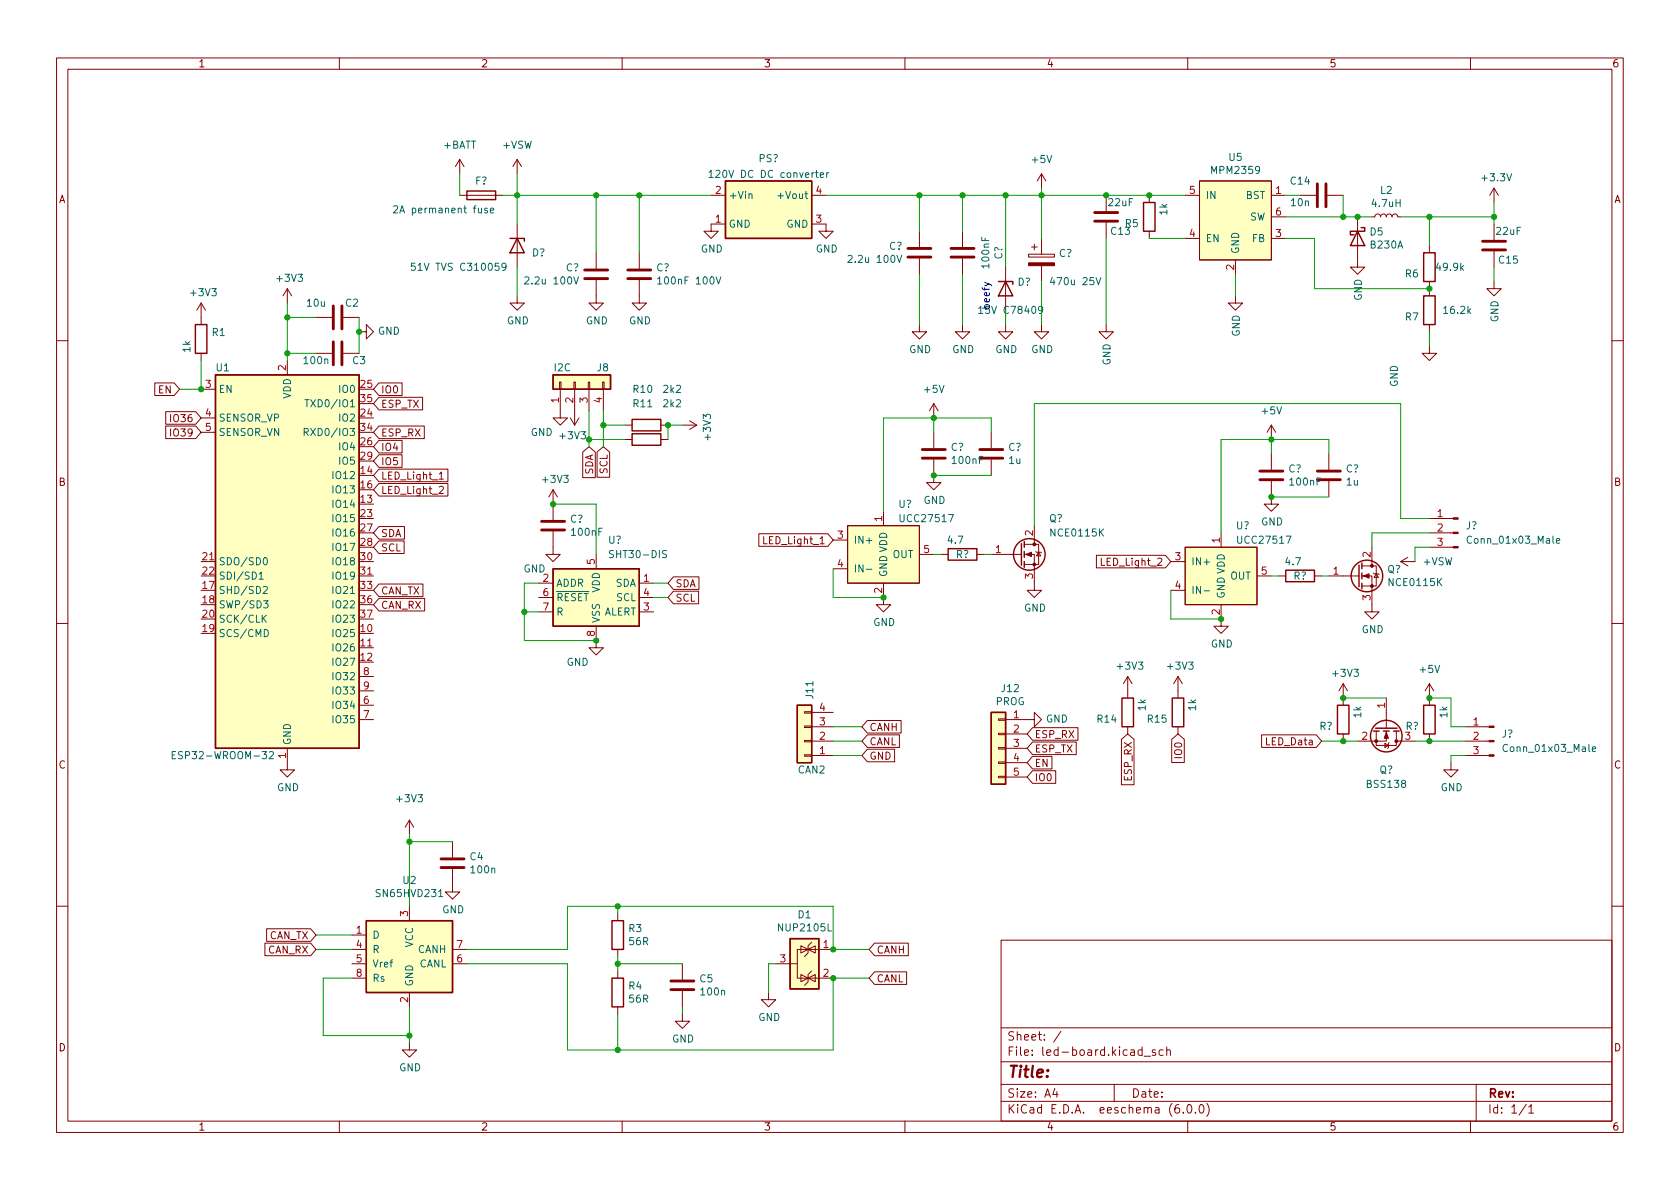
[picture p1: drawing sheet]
<svg xmlns="http://www.w3.org/2000/svg" width="297mm" height="210mm" viewBox="0 0 297 210" stroke-linecap="round" stroke-linejoin="round" font-family="sans-serif">
<g fill="none" stroke="#840000" stroke-width=".18">
<path d="M10 10.2h277v190.1h-277zM12 12.2h273v186.1h-273zM60 10.2v2M110 10.2v2M160 10.2v2M210 10.2v2M260 10.2v2M81.3 34.5h7.6M81.3 28.2l-.8 1.3M81.3 28.2v2.5M81.3 28.2l.7 1.3M91.4 28.2v2.5"/>
<path d="M91.4 39.6v7.6M91.4 28.2l-.7 1.3M91.4 28.2l.8 1.3M125.7 34.5h2.6M128.3 39.6h-2.6v1.3h1.3l-1.3 1.3-1.2-1.3h1.2M143.5 39.6h2.5v1.3h1.3l-1.3 1.3-1.2-1.3h1.2M143.5 34.5h2.5M184.1 30.7l-.7 1.3M184.1 30.7v2.6M184.1 30.7l.8 1.3M195.6 34.5v2.8M195.6 39.4v2.8"/>
<path d="M203.2 34.5v1.3M209.5 34.5h2.6M212.1 32h12.7v14h-12.7zM224.8 38.3h2.5M224.8 34.5h2.5M229.9 34.5h2.8M234.7 34.5h2.8M240 38.3v8.9h1.3l-1.3 1.3-1.2-1.3h1.2M242.6 38.3h.5l.1-.3 .4-.2 .3 .2 .2 .3 .1-.3 .3-.2 .4 .2 .2 .3 .2-.4h.4l.3 .1 .1 .3 .2-.3 .3-.2 .4 .2 .1 .3h.5M264.2 33.3l-.8 1.2M264.2 33.3v2.5M264.2 39.6v2.8"/>
<path d="M264.2 33.3l.7 1.2M35.6 53.6l-.8 1.3M35.6 53.6v3.8M35.6 53.6l.7 1.3M50.8 51l-.8 1.3M50.8 51v2.6M50.8 51l.8 1.3M55.9 56.1h2.8M60.7 56.1h2.8M63.5 58.7h1.3v-1.3l1.2 1.3-1.2 1.2v-1.2M91.4 52.3v1.3h1.3l-1.3 1.3-1.2-1.3h1.2M105.4 49.5v4.1h1.3l-1.3 1.3-1.3-1.3h1.3"/>
<path d="M105.4 44.7v2.8M113 49.5v4.1h1.3l-1.3 1.3-1.2-1.3h1.2M113 44.7v2.8M162.6 57.4v1.3h1.2l-1.2 1.2-1.3-1.2h1.3M162.6 40.9v2.8M162.6 45.7v2.8M170.2 57.4v1.3h1.2l-1.2 1.2-1.3-1.2h1.3M170.2 40.9v2.8M170.2 45.7v2.8M177.8 57.4v1.3h1.3l-1.3 1.2-1.3-1.2h1.3M177.8 47.2v7.7M181.9 45h4.5v.5h-4.5z"/>
<path d="M182.4 43.7h1M182.9 43.2v1M184.1 57.4v1.3h1.3l-1.3 1.2-1.2-1.2h1.2M184.1 42.2v2.8M184.1 47v2.8M195.6 57.4v1.3h1.2l-1.2 1.2-1.3-1.2h1.3M203.2 40.9v1.3M209.5 42.2h2.6M218.4 52.3v1.3h1.3l-1.3 1.3-1.2-1.3h1.2M218.4 46v2.5M224.8 42.2h2.5M252.7 43.4v1.3"/>
<path d="M252.7 49.8v2.5M252.7 57.4v1.3M264.2 49.8v1.2h1.2l-1.2 1.3-1.3-1.3h1.3M264.2 44.4v2.8M10 60.2h2M27.4 67.7h3.4l.9 1.1-.9 1.1h-3.4zM29.3 72.8h5.3l1 1.1-1 1.1h-5.3zM29.3 75.3h5.3l1 1.1-1 1.2h-5.3zM35.6 62.5v1.2M35.6 68.8h2.5M35.6 73.9h2.5M35.6 76.4h2.5"/>
<path d="M50.8 63.7v2.6M55.9 62.5h2.8M60.7 62.5h2.8M67 70.3h7.7v2.2h-7.7l-1-1.1zM67 67.7h4.1v2.2h-4.1l-1-1.1zM67 75.3h8v2.3h-8l-1-1.2zM67 77.9h4.1v2.2h-4.1l-1-1.1zM98.9 67.6h.3v1.2h-.3zM99.1 68.8v5.1h1.2l-1.2 1.3-1.3-1.3h1.3M100.8 73.9l.8 1.3M101.5 67.6h.2v1.2h-.2zM101.6 68.8v6.4"/>
<path d="M102.4 73.9l-.8 1.3M103 79.9l1.1-.9 1.2 .9v4.6h-2.3zM104 67.6h.3v1.2h-.3zM104.1 68.8v3.8M105.6 79.9l1.1-.9 1.1 .9v4.5h-2.2zM106.6 67.6h.2v1.2h-.2zM106.7 68.8v3.8M110.5 75.2h1.3M110.5 77.7h1.3M116.8 75.2h1.3M116.8 77.7h1.3M120.6 75.2h2.6"/>
<path d="M121.9 74.4l1.3 .8M123.2 75.2l-1.3 .7M165.1 71.4v2.5M165.1 76.4v2.8M165.1 71.4l-.8 1.2M165.1 71.4l.8 1.2M175.3 76.4v2.8M224.8 75.2v2.5M224.8 75.2l-.8 1.2M224.8 75.2l.8 1.2M252.7 61.2v1.3h1.3l-1.3 1.2-1.2-1.2h1.2M285 60.2h2"/>
<path d="M35.6 99.3h2.5M67 95.7h4.5v2.2h-4.5l-1-1.1zM67 80.4h4.1v2.2h-4.1l-1-1.1zM67 83h12.2v2.2h-12.2l-1-1.1zM67 85.5h12.2v2.2h-12.2l-1-1.1zM67 93.1h4.5v2.2h-4.5l-1-1.1zM77.7 83.8l.3-.3v1.2M77.7 86.1l.5-.1 .2 .4-.8 .9h.8M77.7 84.7h.7M97.8 94v4h1.3l-1.3 1.3-1.3-1.3h1.3M97.8 86.6l-.8 1.3M97.8 86.6v5.3"/>
<path d="M97.8 86.6l.8 1.3M105.4 98v2.6M134.2 94.4h12.2l.9 1.1-.9 1.1h-12.2zM147.3 95.5h2.6M149.9 93h12.7v10.1h-12.7zM156.2 90.4v2.6M162.6 98h2.5M165.1 81.3v4h1.3l-1.3 1.3-1.3-1.3h1.3M166.4 98h1.2M172.7 98h1.3M175.3 98h5.3M175.3 81.3v2.8"/>
<path d="M181.1 98h1.8v6.4h1.2l-1.2 1.3-1.3-1.3h1.3M181.1 96.3h2.5v3.5h-2.5M182.9 93v3.3M183.1 97.5l.2 .2h.7l.1 .1M183.6 97.7l.4 .6h-.7zM193.9 98.2h12.2l.9 1.1-.9 1.1h-12.2zM207 99.3h2.5M209.5 96.8h12.7v10.1h-12.7zM215.9 94.2v2.6M224.8 85.1v4h1.3l-1.3 1.3-1.3-1.3h1.3M224.8 80.3v2.8M234.9 80.3v2.8"/>
<path d="M234.9 85.1v2.8M242.6 96.8v3.3M247.6 99.3l1.3 .8M247.6 99.3h2.6M248.9 98.5l-1.3 .8M252.7 96.8h4.2M252.7 94.2h4.2M252.7 91.7h4.2M10 110.2h2M63.5 101.8h2.5M63.5 114.5h2.5M63.5 119.6h2.5"/>
<path d="M67 103.3h7.8v2.2h-7.8l-1-1.1zM67 105.8h8.1v2.2h-8.1l-1-1.1zM95.2 103.1h2.6M95.2 108.2h2.6M95.2 105.7h2.6M105.4 110.7v3.8h1.3l-1.3 1.3-1.3-1.3h1.3M113 103.1h2.6M113 108.2h2.6M113 105.7h2.6M119.1 102h4.5v2.2h-4.5l-1-1.1zM119.1 104.5h4.4v2.3h-4.4l-1-1.1zM147.3 100.6h2.6"/>
<path d="M156.2 103.1v3.8h1.3l-1.3 1.3-1.3-1.3h1.3M199.4 119.6v3.8M199.4 119.6l-.8 1.3M199.4 119.6l.8 1.3M207 104.4h2.5M208.3 119.6l-.8 1.3M208.3 119.6v3.8M208.3 119.6l.7 1.3M215.9 106.9v3.8h1.3l-1.3 1.3-1.3-1.3h1.3M222.2 101.8h2.6M226.1 101.8h1.2M232.4 101.8h1.3"/>
<path d="M234.9 101.8h5.4M240.8 101.8h1.8v6.4h1.2l-1.2 1.3-1.3-1.3h1.3M240.8 100.1h2.5v3.5h-2.5M242.8 101.3l.2 .2h.7l.1 .1M243.3 101.5l.4 .6h-.7zM285 110.2h2M50.8 132.3v3.8h1.3l-1.3 1.3-1.3-1.3h1.3M63.5 127.2h2.5M63.5 124.7h2.5M63.5 122.2h2.5M142.2 125.9h1.3v.2h-1.3zM142.2 128.4h1.3v.2h-1.3z"/>
<path d="M142.2 130.9h1.3v.3h-1.3zM142.2 133.5h1.3v.2h-1.3zM143.5 133.6h3.8M143.5 131.1h3.8M143.5 128.5h3.8M143.5 126h3.8M153.4 129.9h5.6v2.3h-5.6l-1-1.1zM153.4 132.5h4.8v2.2h-4.8l-1-1.1zM153.4 127.4h5.9v2.2h-5.9l-1-1.1zM176.5 137.3h1.3v.2h-1.3zM176.5 134.7h1.3v.3h-1.3zM176.5 132.2h1.3v.3h-1.3z"/>
<path d="M176.5 129.7h1.3v.2h-1.3zM176.5 127.1h1.3v.3h-1.3zM177.8 127.2h5.1v-1.2l1.2 1.2-1.2 1.3v-1.3M177.8 129.8h3.8M177.8 132.3h3.8M177.8 134.9h3.8M177.8 137.4h3.8M182.6 136.3h4.1v2.2h-4.1l-1-1.1zM182.6 133.8h3.4v2.2h-3.4l-1-1.1zM182.6 131.2h7.7v2.2h-7.7l-1-1.1zM182.6 128.7h8v2.2h-8l-1-1.1zM198.3 130.7l1.1-.9 1.1 .9v8.1h-2.2z"/>
<path d="M199.4 128.5v1.3M207.2 130.7l1.1-.9 1.1 .9v4.1h-2.2zM208.3 128.5v1.3M223.1 129.9h9.6l1 1.2-1 1.1h-9.6zM237.5 120.9v3.8M237.5 129.8v1.3M237.5 120.9l-.8 1.3M237.5 120.9l.8 1.3M243.3 129.3v2.5h3.6v-2.5M244.9 131.4l.6 .4-.6 .4zM245.1 129.3v1.8h-5.1M245.1 123.4v5.4"/>
<path d="M245.6 131.3l-.1 .1v.8l-.1 .1M246.9 131.1h3.3M252.7 120.9v3.8M252.7 129.8v1.3M252.7 120.9l-.7 1.3M252.7 120.9l.8 1.3M256.5 134.9v1.2h1.3l-1.3 1.3-1.2-1.3h1.2M259.1 133.6h4.2M259.1 131.1h4.2M259.1 128.5h4.2M72.4 145l-.8 1.3M72.4 145v2.6"/>
<path d="M72.4 145l.8 1.3M80 153.7v4h1.3l-1.3 1.3-1.3-1.3h1.3M80 148.8v2.8M10 160.2h2M46.8 166.8h8.1l1 1.1-1 1.1h-8.1zM47.1 164.2h7.8l1 1.1-1 1.2h-7.8zM62.2 167.9h2.6M62.2 170.4h2.6M62.2 173h2.6M62.2 165.3h2.6M72.4 160.3v2.5M72.4 175.5v2.5"/>
<path d="M80 167.9h2.5M80 170.4h2.5M109.2 161.5v1.3M109.2 167.9v1.3M109.2 171.7v1.3M109.2 178v1.3M120.6 179.3v1.3h1.3l-1.3 1.3-1.2-1.3h1.2M120.6 170.4v2.8M120.6 175.3v2.7M135.9 175.5v1.3h1.3l-1.3 1.2-1.3-1.2h1.3M137.2 170.4h3.8M141.6 167.3l1.3 .6-1.3 .6z"/>
<path d="M141.6 172.3l1.3 .7-1.3 .6zM142.9 167.9h-1.9v5.1h1.9M142.9 173l1.2-.7v1.3zM142.9 167.9l1.2-.6v1.2l-1.2-.6h.6M142.9 167.9h4.4M142.9 173h4.4M143.5 166.6l-.6 .7v1.2l-.7 .7M143.5 171.7l-.6 .6v1.3l-.7 .6M154.6 166.8h6v2.2h-6l-.9-1.1zM154.6 171.9h5.7v2.2h-5.7l-.9-1.1zM177 166.3h108v32h-108zM285 160.2h2"/>
<path d="M60 198.3v2M72.4 184.4v1.3h1.3l-1.3 1.2-1.3-1.2h1.3M110 198.3v2M160 198.3v2M177 194.8h108M177 191.8h108M177 187.8h108M177 181.8h108M186.5 192.5l-.4 1h1M186.9 193v1M187.6 182.4l-1.3 1.9M197 191.8v3"/>
<path d="M201.9 185.7l-.4-.1-.3 .3v.4l.2 .3h.5M201.9 185.1v1.5M202.3 186.8h1.1M204.3 185.7l-.4-.1-.2 .2 .1 .3 .5 .1v.4h-.6M205.6 185.7l-.4-.1-.3 .3v.4l.2 .3h.5M206.3 185.8l.2-.2 .4 .1v.9M206.3 185.1v1.5M208.4 195.3a.59 .59 0 0 0-.7 .7v.5l.2 .3h.4l.2-.1 .1-.5-.2-.2-.4-.1-.3 .3M209.2 196.7v.1M210 198.3v2M210.1 195.4l.1-.1a.81 .81 0 0 1 .6 .7 .81 .81 0 0 1-.3 .8h-.1a.81 .81 0 0 1-.6-.6 .81 .81 0 0 1 .3-.8zM211.4 196.7v.1"/>
<path d="M212.1 195.5l.3-.2a.81 .81 0 0 1 .5 .7 .81 .81 0 0 1-.3 .8h-.1a.81 .81 0 0 1-.4-1.3zM213.4 195.1a1.72 1.72 0 0 1 0 2.3M260 198.3v2M261 191.8v6.5M269.9 195.3l-1.3 1.9M270.3 195.8l.4-.5v1.5M270.3 196.8h.9"/>
</g>
<g fill="none" stroke="#840000" stroke-width=".51">
<path d="M193.5 37.6h4.1M193.5 39.1h4.1M232.9 32.5v4.1M234.4 32.5v4.1M58.9 54.1v4.1M60.5 54.1v4.1M103.4 49.3h4M103.4 47.7h4M111 49.3h4.1M111 47.7h4.1M160.5 45.5h4.1M160.5 43.9h4.1"/>
<path d="M168.1 45.5h4.1M168.1 43.9h4.1M262.1 42.7h4.1M262.1 44.2h4.1M58.9 60.4v4.1M60.5 60.4v4.1M163.1 79.5h4M173.2 79.5h4.1M95.8 93.7h4M95.8 92.2h4M163.1 81h4M173.2 81h4.1"/>
<path d="M222.8 84.8h4M222.8 83.3h4M232.9 84.8h4.1M232.9 83.3h4.1M78 153.4h4M78 151.9h4M118.6 175h4.1M118.6 173.5h4.1"/>
</g>
<g fill="none" stroke="#006464" stroke-width=".18">
<path d="M69.6 36.5l.5-.1 .2 .3-.8 1h.8M86.2 36.9l-.3-.1-.2 .2v.2l.5 .1v.3h-.5M86.7 37.2l.6-.1-.1-.2-.3-.1-.2 .2 .1 .6h.4M125.4 30.5l.3-.4v1.3M125.4 31.4h.7M132.4 34.4l.2-.1h.3l.1 .8M145 31l.6-.2v-.2l-.4-.1-.2 .2 .1 .6h.5M146.2 30.5v.9M146.5 30.5l-.3 .3M73.4 46.5h-.6l-.1 .6 .2-.1 .4 .1 .1 .2v.4l-.2 .1-.5-.1M89.5 47.1l-.3 .2h-.2l-.3-.2 .2-.5 .3-.1 .2 .2a.84 .84 0 0 1-.3 1.1h-.2M92.8 49.1l.5-.1 .2 .3-.8 .9h.8"/>
<path d="M101.4 49l.5 1.2 .4-1.2M116.3 49.3l.3-.3v1.2M116.3 50.2h.7M126.6 49l.4 1.2 .5-1.2M149.9 45.3l.5-.2 .3 .4-.8 .9h.8M158.6 45.1l.4 1.3 .4-1.3M173 54.5l.4-.3v1.2M173 55.4h.8M184.4 54.7l-.3 .2h-.4l-.1-.2 .1-.5h.4l.2 .1a.84 .84 0 0 1-.3 1.1h-.3M193.8 49.1l.4 1.3 .4-1.3M53.8 76.4h.6l.1-.2-.1-.3-.6-.1v1.2M53.9 70.7h.7"/>
<path d="M54.1 76.4l.4 .6M54.3 70.7v1.2M46.7 98.7l.1-.1a.68 .68 0 0 1 .5 .6 .68 .68 0 0 1-.5 .7l-.1-.1-.2-.4zM275.2 95.6l.6-.1-.1-.2-.3-.1-.2 .2v.6h.5M45.8 101.5l.4-.3v1.2M45.8 102.4h.7M46.5 103.8l.5-.1 .3 .4-.8 .9h.8M46.5 109.3l.6 .7M46.6 106.2h.8l-.4 .5 .3 .1v.6l-.1 .1-.6-.1M46.7 111.3a.64 .64 0 0 1 .8 .6 .64 .64 0 0 1-.8 .7zM47.1 108.8l-.7 .7M153.2 100.7h1"/>
<path d="M212.9 104.5h.9M30.4 133.5h.5M31.1 132.9h-.7v1.3h.7M47.6 133l.5-.1 .3 .4-.8 .9h.8M281.5 132.5l.6-.1v-.3h-.4l-.2 .1 .1 .6h.5M77.6 158.6h.7"/>
</g>
<g fill="#ffffc2" stroke="#ffffc2" stroke-width=".18">
<path d="M139.7 166h5.1v8.9h-5.1z"/>
<path d="M212.1 32h12.7v14h-12.7z"/>
<path d="M64.8 162.8h15.2v12.7h-15.2z"/>
<path d="M128.3 32h15.2v10.2h-15.2z"/>
<path d="M209.5 96.8h12.7v10.1h-12.7z"/>
<path d="M97.8 66.3h10.1v2.5h-10.1z"/>
<path d="M175.3 126h2.5v12.7h-2.5z"/>
<path d="M97.8 100.6h15.2v10.1h-15.2z"/>
<path d="M149.9 93h12.7v10.1h-12.7z"/>
<path d="M141 124.7h2.5v10.2h-2.5z"/>
<path d="M38.1 66.3h25.4v66h-25.4z"/>
</g>
<g fill="none" stroke="#840000" stroke-width=".25">
<path d="M82.5 33.8h5.1v1.5h-5.1zM128.3 32h15.2v10.2h-15.2zM202.2 35.8h2v5.1h-2zM34.5 57.4h2.1v5.1h-2.1zM90.2 42.2h2.5v.5M91.4 42.2l1.3 2.5h-2.5zM176.5 49.8h2.6v.5M177.8 49.8l1.3 2.5h-2.6zM240 40.9l1.3 2.5h-2.5zM240.7 40.3h.6v.6h-2.5v.6h.6M251.7 44.7h2v5.1h-2zM251.7 52.3h2v5.1h-2z"/>
<path d="M38.1 66.3h25.4v66h-25.4zM97.8 66.3h10.1v2.5h-10.1zM111.8 74.2h5v2h-5zM111.8 76.7h5v2h-5zM167.6 97h5.1v2.1h-5.1zM180.6 96.1v3.8M181.1 95.8v1M181.1 97.5v1M181.1 99.3v1M240.3 99.9v3.9M240.8 99.6v1M97.8 100.6h15.2v10.1h-15.2z"/>
<path d="M227.3 100.8h5.1v2.1h-5.1zM240.8 101.3v1.1M240.8 103.1v1M141 124.7h2.5v10.2h-2.5zM175.3 126h2.5v12.7h-2.5zM198.4 123.4h2v5.1h-2zM207.3 123.4h2v5.1h-2zM236.5 124.7h2v5.1h-2zM242.8 129.3h1M243.2 128.8h3.8M244.6 129.3h1M246.4 129.3h1"/>
<path d="M251.7 124.7h2v5.1h-2zM64.8 162.8h15.2v12.7h-15.2zM108.2 162.8h2v5.1h-2zM108.2 173h2v5h-2zM139.7 166h5.1v8.9h-5.1z"/>
<circle cx="182" cy="98" r="2.79"/>
<circle cx="241.7" cy="101.8" r="2.79"/>
<circle cx="245.1" cy="130.2" r="2.79"/>
</g>
<g fill="#840000" stroke="#840000" stroke-width=".18">
<path d="M263.3 133.5h.9v.2h-.9z"/>
<path d="M263.3 130.9h.9v.3h-.9z"/>
<path d="M263.3 128.4h.9v.2h-.9z"/>
<path d="M245.1 129.5l.4 1.1h-.8z"/>
<path d="M241 101.8l1.1-.3v.7z"/>
<path d="M256.9 96.6h.9v.3h-.9z"/>
<path d="M256.9 94.1h.9v.3h-.9z"/>
<path d="M256.9 91.6h.9v.2h-.9z"/>
<path d="M181.4 98l1-.3v.7z"/>
<path d="M181.9 46.5h4.5v.5h-4.5z"/>
<circle cx="243.3" cy="131.1" r=".25"/>
<circle cx="246.9" cy="131.1" r=".25"/>
<circle cx="242.6" cy="103.6" r=".25"/>
<circle cx="242.6" cy="100.1" r=".25"/>
<circle cx="182.9" cy="99.8" r=".25"/>
<circle cx="182.9" cy="96.3" r=".25"/>
</g>
<g fill="none" stroke="#009600" stroke-width=".18">
<path d="M81.3 30.7v3.8M88.9 34.5h36.8M91.4 30.7v8.9M105.4 34.5v10.2M113 34.5v10.2M146 34.5h63.5M162.6 34.5v6.4M170.2 34.5v6.4M177.8 34.5v12.7M184.1 33.3v8.9M227.3 34.5h2.6M227.3 38.3h15.3"/>
<path d="M237.5 34.5v3.8M247.6 38.3h16.6M252.7 38.3v5.1M264.2 35.8v3.8M50.8 53.6v10.1M50.8 56.1h5.1M63.5 56.1v6.4M91.4 47.2v5.1M162.6 48.5v8.9M170.2 48.5v8.9M177.8 54.9v2.5M184.1 49.8v7.6"/>
<path d="M195.6 42.2v15.2M203.2 42.2h6.3M218.4 48.5v3.8M227.3 42.2h5.1v8.8h20.3M252.7 58.7v2.5M264.2 47.2v2.6M35.6 63.7v5.1h-3.9M50.8 62.5h5.1M104.1 72.6v6.4M104.1 77.7h6.4M106.7 75.2h3.8M106.7 72.6v6.4"/>
<path d="M120.6 75.2h-2.5v2.5M165.1 73.9v2.5M175.3 76.4v-2.5h-19.1v16.5M224.8 77.7v2.6M97.8 89.1h7.6v8.9M165.1 84.1h10.2M165.1 98h1.3M174 98h1.3M224.8 87.9h10.1M234.9 80.3v-2.6h-19v16.5M252.7 91.7h-5.1v-20.3h-64.7v21.6M252.7 94.2h-10.1v2.6"/>
<path d="M252.7 96.8h-2.5v2.5M92.7 108.2h2.5M95.2 103.1h-2.5v10.2h12.7M115.6 105.7h2.5M115.6 103.1h2.5M147.3 100.6v5.1h8.9M207 104.4v5.1h8.9M224.8 101.8h1.3M233.7 101.8h1.2M147.3 128.5h5.1M147.3 131.1h5.1M147.3 133.6h5.1"/>
<path d="M233.7 131.1h6.3M237.5 123.4h7.6M250.2 131.1h8.9M252.7 123.4h3.8v5.1h2.6M259.1 133.6h-2.6v1.3M72.4 147.6v12.7M72.4 148.8h7.6M55.9 167.9h6.3M55.9 165.3h6.3M62.2 173h-5.1v10.1h15.3M72.4 178v6.4M82.5 167.9h17.8v-7.6h47v7.6h6.4"/>
<path d="M82.5 170.4h17.8v15.3h47v-12.7h6.4M109.2 160.3v1.2M109.2 169.2v2.5M109.2 179.3v6.4M109.2 170.4h11.4M120.6 178v1.3M137.2 170.4h-1.3v5.1"/>
</g>
<g fill="#009600" stroke="#009600" stroke-width=".18">
<circle cx="109.2" cy="185.7" r=".46"/>
<circle cx="109.2" cy="170.4" r=".46"/>
<circle cx="109.2" cy="160.3" r=".46"/>
<circle cx="72.4" cy="148.8" r=".46"/>
<circle cx="72.4" cy="183.1" r=".46"/>
<circle cx="105.4" cy="34.5" r=".46"/>
<circle cx="113" cy="34.5" r=".46"/>
<circle cx="91.4" cy="34.5" r=".46"/>
<circle cx="106.7" cy="75.2" r=".46"/>
<circle cx="104.1" cy="77.7" r=".46"/>
<circle cx="118.1" cy="75.2" r=".46"/>
<circle cx="97.8" cy="89.1" r=".46"/>
<circle cx="105.4" cy="113.3" r=".46"/>
<circle cx="92.7" cy="108.2" r=".46"/>
<circle cx="63.5" cy="58.7" r=".46"/>
<circle cx="35.6" cy="68.8" r=".46"/>
<circle cx="50.8" cy="62.5" r=".46"/>
<circle cx="50.8" cy="56.1" r=".46"/>
<circle cx="147.3" cy="173" r=".46"/>
<circle cx="147.3" cy="167.9" r=".46"/>
<circle cx="156.2" cy="105.7" r=".46"/>
<circle cx="162.6" cy="34.5" r=".46"/>
<circle cx="177.8" cy="34.5" r=".46"/>
<circle cx="170.2" cy="34.5" r=".46"/>
<circle cx="184.1" cy="34.5" r=".46"/>
<circle cx="203.2" cy="34.5" r=".46"/>
<circle cx="195.6" cy="34.5" r=".46"/>
<circle cx="237.5" cy="38.3" r=".46"/>
<circle cx="240" cy="38.3" r=".46"/>
<circle cx="264.2" cy="38.3" r=".46"/>
<circle cx="252.7" cy="38.3" r=".46"/>
<circle cx="165.1" cy="84.1" r=".46"/>
<circle cx="165.1" cy="73.9" r=".46"/>
<circle cx="215.9" cy="109.5" r=".46"/>
<circle cx="237.5" cy="131.1" r=".46"/>
<circle cx="237.5" cy="123.4" r=".46"/>
<circle cx="252.7" cy="51" r=".46"/>
<circle cx="224.8" cy="87.9" r=".46"/>
<circle cx="224.8" cy="77.7" r=".46"/>
<circle cx="252.7" cy="131.1" r=".46"/>
<circle cx="252.7" cy="123.4" r=".46"/>
</g>
<text font-size="2.8" fill="#840000" x="178" y="190.6">Title:</text>
<g font-size="2.1" fill="#840000">
<text x="178" y="184">Sheet: /</text>
<text x="178" y="186.7">File: led-board.kicad_sch</text>
<text x="178" y="196.9">KiCad E.D.A. eeschema (6.0.0)</text>
<text x="178" y="194.1">Size: A4</text>
<text x="200" y="194.1">Date:</text>
<text x="263" y="194.1">Rev:</text>
<text x="263" y="196.9">Id: 1/1</text>
</g>
<g font-size="1.8" fill="#840000">
<text x="35" y="11.9">1</text>
<text x="85" y="11.9">2</text>
<text x="135" y="11.9">3</text>
<text x="185" y="11.9">4</text>
<text x="235" y="11.9">5</text>
<text x="285" y="11.9">6</text>
<text x="10.3" y="35.9">A</text>
<text x="285.3" y="35.9">A</text>
<text x="28" y="69.6">EN</text>
<text x="67.3" y="69.6">IO0</text>
<text x="30.5" y="74.6">IO36</text>
<text x="30.5" y="77.2">IO39</text>
<text x="67.3" y="72.1">ESP_TX</text>
<text x="67.3" y="77.2">ESP_RX</text>
<text x="67.3" y="79.7">IO4</text>
<text x="67.3" y="82.3">IO5</text>
<text x="104.9" y="84" transform="rotate(-90 104.9 84)">SDA</text>
<text x="107.4" y="83.8" transform="rotate(-90 107.4 83.8)">SCL</text>
<text x="10.3" y="85.9">B</text>
<text x="67.3" y="84.8">LED_Light_1</text>
<text x="67.3" y="87.3">LED_Light_2</text>
<text x="285.3" y="85.9">B</text>
<text x="67.3" y="95">SDA</text>
<text x="67.3" y="97.5">SCL</text>
<text x="135.2" y="96.2">LED_Light_1</text>
<text x="194.9" y="100">LED_Light_2</text>
<text x="67.3" y="105.1">CAN_TX</text>
<text x="67.3" y="107.7">CAN_RX</text>
<text x="119.4" y="103.8">SDA</text>
<text x="119.4" y="106.4">SCL</text>
<text x="153.7" y="131.8">CANL</text>
<text x="153.7" y="129.2">CANH</text>
<text x="182.9" y="130.5">ESP_RX</text>
<text x="224.1" y="131.8">LED_Data</text>
<text x="10.3" y="135.9">C</text>
<text x="153.7" y="134.3">GND</text>
<text x="182.9" y="135.6">EN</text>
<text x="182.9" y="133.1">ESP_TX</text>
<text x="209" y="133.9" transform="rotate(-90 209 133.9)">IO0</text>
<text x="285.3" y="135.9">C</text>
<text x="182.9" y="138.1">IO0</text>
<text x="200.1" y="138" transform="rotate(-90 200.1 138)">ESP_RX</text>
<text x="47.5" y="166.1">CAN_TX</text>
<text x="47.3" y="168.6">CAN_RX</text>
<text x="154.9" y="168.6">CANH</text>
<text x="154.9" y="173.7">CANL</text>
<text x="10.3" y="185.9">D</text>
<text x="285.3" y="185.9">D</text>
<text x="35" y="199.9">1</text>
<text x="85" y="199.9">2</text>
<text x="135" y="199.9">3</text>
<text x="185" y="199.9">4</text>
<text x="235" y="199.9">5</text>
<text x="285" y="199.9">6</text>
</g>
<g font-size="1.8" fill="#006464">
<text x="78.4" y="26.3">+BATT</text>
<text x="88.9" y="26.3">+VSW</text>
<text x="134.2" y="28.7">PS?</text>
<text x="182.6" y="28.8">+5V</text>
<text x="217.3" y="28.4">U5</text>
<text x="84" y="32.6">F?</text>
<text x="126.5" y="31.4">120V DC DC converter</text>
<text x="128.8" y="35.2">+Vin</text>
<text x="138" y="35.2">+Vout</text>
<text x="213.1" y="35.2">IN</text>
<text x="214.4" y="30.8">MPM2359</text>
<text x="220.2" y="35.2">BST</text>
<text x="228.2" y="32.6">C14</text>
<text x="244.1" y="34.3">L2</text>
<text x="262.2" y="32">+3.3V</text>
<text x="70.5" y="37.7">2A permanent fuse</text>
<text x="128.8" y="40.3">GND</text>
<text x="139.1" y="40.3">GND</text>
<text x="196.1" y="36.4">22uF</text>
<text x="196.5" y="41.5">C13</text>
<text x="199" y="40.2">R5</text>
<text x="206.4" y="38" transform="rotate(-90 206.4 38)">1k</text>
<text x="220.9" y="39">SW</text>
<text x="228.3" y="36.4">10n</text>
<text x="242.3" y="41.6">D5</text>
<text x="242.7" y="36.6">4.7uH</text>
<text x="264.6" y="41.5">22uF</text>
<text x="73.7" y="47.9">51V TVS C310059</text>
<text x="94.1" y="45.3">D?</text>
<text x="100.1" y="48">C?</text>
<text x="116" y="48">C?</text>
<text x="123.9" y="44.6">GND</text>
<text x="144.2" y="44.6">GND</text>
<text x="150.6" y="46.5">2.2u 100V</text>
<text x="157.2" y="44.2">C?</text>
<text x="174.9" y="47.3" transform="rotate(-90 174.9 47.3)">100nF</text>
<text x="177.2" y="45.9" transform="rotate(-90 177.2 45.9)">C?</text>
<text x="187.2" y="45.4">C?</text>
<text x="213.1" y="42.8">EN</text>
<text x="219.1" y="45" transform="rotate(-90 219.1 45)">GND</text>
<text x="221.4" y="42.8">FB</text>
<text x="242.4" y="43.9">B230A</text>
<text x="254.2" y="47.9">49.9k</text>
<text x="265.1" y="46.6">C15</text>
<text x="33.9" y="52.4">+3V3</text>
<text x="49.1" y="49.8">+3V3</text>
<text x="93.4" y="50.3">2.2u 100V</text>
<text x="116.9" y="50.3">100nF 100V</text>
<text x="179.9" y="50.5">D?</text>
<text x="186.3" y="50.4">470u 25V</text>
<text x="240.8" y="53.2" transform="rotate(-90 240.8 53.2)">GND</text>
<text x="248.5" y="49">R6</text>
<text x="37.5" y="59.4">R1</text>
<text x="54.4" y="54.2">10u</text>
<text x="61.1" y="54.2">C2</text>
<text x="66.8" y="59.2">GND</text>
<text x="89.6" y="57.3">GND</text>
<text x="103.6" y="57.3">GND</text>
<text x="111.2" y="57.3">GND</text>
<text x="173.8" y="55.5">15V C78409</text>
<text x="219.2" y="59.5" transform="rotate(-90 219.2 59.5)">GND</text>
<text x="248.5" y="56.7">R7</text>
<text x="255.4" y="55.5">16.2k</text>
<text x="264.9" y="57" transform="rotate(-90 264.9 57)">GND</text>
<text x="33.7" y="62.3" transform="rotate(-90 33.7 62.3)">1k</text>
<text x="38.2" y="65.7">U1</text>
<text x="53.9" y="64.4">100n</text>
<text x="62.4" y="64.4">C3</text>
<text x="98" y="65.7">I2C</text>
<text x="105.6" y="65.7">J8</text>
<text x="160.7" y="62.4">GND</text>
<text x="168.3" y="62.4">GND</text>
<text x="176" y="62.4">GND</text>
<text x="182.3" y="62.4">GND</text>
<text x="196.3" y="64.6" transform="rotate(-90 196.3 64.6)">GND</text>
<text x="38.6" y="69.5">EN</text>
<text x="51.4" y="70.5" transform="rotate(-90 51.4 70.5)">VDD</text>
<text x="60.1" y="69.5">IO0</text>
<text x="112" y="69.5">R10</text>
<text x="117.4" y="69.5">2k2</text>
<text x="163.5" y="69.5">+5V</text>
<text x="247.1" y="68.4" transform="rotate(-90 247.1 68.4)">GND</text>
<text x="38.6" y="74.5">SENSOR_VP</text>
<text x="38.6" y="77.1">SENSOR_VN</text>
<text x="54.9" y="77.1">RXD0/IO3</text>
<text x="55.1" y="72">TXD0/IO1</text>
<text x="60.1" y="74.5">IO2</text>
<text x="93.8" y="77.1">GND</text>
<text x="99.1" y="77.7">+3V3</text>
<text x="112" y="72">R11</text>
<text x="117.4" y="72">2k2</text>
<text x="125.7" y="77.6" transform="rotate(-90 125.7 77.6)">+3V3</text>
<text x="223.2" y="73.3">+5V</text>
<text x="60.1" y="79.6">IO4</text>
<text x="60.1" y="82.2">IO5</text>
<text x="168.1" y="79.7">C?</text>
<text x="168.5" y="82">100nF</text>
<text x="178.3" y="79.7">C?</text>
<text x="178.4" y="82">1u</text>
<text x="227.8" y="83.5">C?</text>
<text x="238" y="83.5">C?</text>
<text x="59.2" y="89.8">IO14</text>
<text x="59.2" y="84.7">IO12</text>
<text x="59.2" y="87.2">IO13</text>
<text x="96.1" y="85.4">+3V3</text>
<text x="158.9" y="89.8">U?</text>
<text x="163.3" y="89.1">GND</text>
<text x="228.2" y="85.8">100nF</text>
<text x="238.1" y="85.8">1u</text>
<text x="59.2" y="92.3">IO15</text>
<text x="59.2" y="94.9">IO16</text>
<text x="100.8" y="92.4">C?</text>
<text x="101.2" y="94.7">100nF</text>
<text x="159.4" y="92.3">UCC27517</text>
<text x="185.5" y="92.3">Q?</text>
<text x="186" y="94.9">NCE0115K</text>
<text x="218.5" y="93.6">U?</text>
<text x="223" y="92.9">GND</text>
<text x="259.2" y="93.6">J?</text>
<text x="38.6" y="99.9">SDO/SD0</text>
<text x="59.2" y="97.4">IO17</text>
<text x="59.2" y="99.9">IO18</text>
<text x="92.5" y="101.2">GND</text>
<text x="107.5" y="96.1">U?</text>
<text x="108.3" y="98.7">SHT30-DIS</text>
<text x="150.9" y="96.1">IN+</text>
<text x="150.9" y="101.2">IN-</text>
<text x="157.8" y="98.7">OUT</text>
<text x="167.7" y="96.1">4.7</text>
<text x="169" y="98.7">R?</text>
<text x="210.6" y="99.9">IN+</text>
<text x="219.1" y="96.1">UCC27517</text>
<text x="227.4" y="99.9">4.7</text>
<text x="245.3" y="101.3">Q?</text>
<text x="251.7" y="99.9">+VSW</text>
<text x="259.9" y="96.1">Conn_01x03_Male</text>
<text x="38.6" y="105">SHD/SD2</text>
<text x="38.6" y="107.6">SWP/SD3</text>
<text x="38.6" y="102.5">SDI/SD1</text>
<text x="59.2" y="102.5">IO19</text>
<text x="59.2" y="105">IO21</text>
<text x="59.2" y="107.6">IO22</text>
<text x="98.3" y="103.8">ADDR</text>
<text x="98.3" y="106.3">~{RESET}</text>
<text x="106" y="104.8" transform="rotate(-90 106 104.8)">VDD</text>
<text x="108.8" y="103.8">SDA</text>
<text x="109" y="106.3">SCL</text>
<text x="156.8" y="102.1" transform="rotate(-90 156.8 102.1)">GND VDD</text>
<text x="210.6" y="105">IN-</text>
<text x="216.5" y="105.9" transform="rotate(-90 216.5 105.9)">GND VDD</text>
<text x="217.5" y="102.5">OUT</text>
<text x="228.7" y="102.5">R?</text>
<text x="245.7" y="103.6">NCE0115K</text>
<text x="38.6" y="112.6">SCS/CMD</text>
<text x="38.6" y="110.1">SCK/CLK</text>
<text x="59.2" y="112.6">IO25</text>
<text x="59.2" y="110.1">IO23</text>
<text x="98.3" y="108.8">R</text>
<text x="106" y="110.2" transform="rotate(-90 106 110.2)">VSS</text>
<text x="106.6" y="108.8">ALERT</text>
<text x="154.4" y="110.7">GND</text>
<text x="181" y="108.1">GND</text>
<text x="240.7" y="112">GND</text>
<text x="59.2" y="115.2">IO26</text>
<text x="59.2" y="117.7">IO27</text>
<text x="100.2" y="117.7">GND</text>
<text x="197.7" y="118.4">+3V3</text>
<text x="206.6" y="118.4">+3V3</text>
<text x="214.1" y="114.5">GND</text>
<text x="235.8" y="119.7">+3V3</text>
<text x="251.1" y="119">+5V</text>
<text x="59.2" y="125.3">IO34</text>
<text x="59.2" y="120.3">IO32</text>
<text x="59.2" y="122.8">IO33</text>
<text x="143.8" y="123.4" transform="rotate(-90 143.8 123.4)">J11</text>
<text x="176" y="124.7">PROG</text>
<text x="177.1" y="122.4">J12</text>
<text x="202.6" y="125.6" transform="rotate(-90 202.6 125.6)">1k</text>
<text x="211.5" y="125.6" transform="rotate(-90 211.5 125.6)">1k</text>
<text x="51.4" y="131.8" transform="rotate(-90 51.4 131.8)">GND</text>
<text x="59.2" y="127.9">IO35</text>
<text x="184.9" y="127.8">GND</text>
<text x="194.1" y="127.8">R14</text>
<text x="203" y="127.8">R15</text>
<text x="233.3" y="129.1">R?</text>
<text x="240.7" y="126.9" transform="rotate(-90 240.7 126.9)">1k</text>
<text x="248.5" y="129.1">R?</text>
<text x="255.9" y="126.9" transform="rotate(-90 255.9 126.9)">1k</text>
<text x="265.5" y="130.4">J?</text>
<text x="31.5" y="134.2">ESP32-WROOM-32</text>
<text x="141.1" y="136.8">CAN2</text>
<text x="243.9" y="136.8">Q?</text>
<text x="266.3" y="133">Conn_01x03_Male</text>
<text x="49" y="139.9">GND</text>
<text x="70.3" y="141.9">+3V3</text>
<text x="241.8" y="139.3">BSS138</text>
<text x="254.7" y="139.9">GND</text>
<text x="83.1" y="152.1">C4</text>
<text x="83.4" y="154.4">100n</text>
<text x="66.8" y="158.6">SN65HVD231</text>
<text x="71.3" y="156.3">U2</text>
<text x="78.2" y="161.5">GND</text>
<text x="65.8" y="166">D</text>
<text x="73" y="167.6" transform="rotate(-90 73 167.6)">VCC</text>
<text x="111.2" y="164.8">R3</text>
<text x="111.3" y="167.1">56R</text>
<text x="137.9" y="164.7">NUP2105L</text>
<text x="141.1" y="162.4">D1</text>
<text x="65.8" y="168.5">R</text>
<text x="65.8" y="171.1">Vref</text>
<text x="65.8" y="173.6">Rs</text>
<text x="73.9" y="168.5">CANH</text>
<text x="74.1" y="171.1">CANL</text>
<text x="123.8" y="173.7">C5</text>
<text x="73" y="174.5" transform="rotate(-90 73 174.5)">GND</text>
<text x="111.2" y="175">R4</text>
<text x="111.3" y="177.3">56R</text>
<text x="124" y="176">100n</text>
<text x="118.8" y="184.3">GND</text>
<text x="134.1" y="180.5">GND</text>
<text x="70.6" y="189.4">GND</text>
</g>
<g font-size="1.8" fill="#a90000">
<text x="126.5" y="34.3">2</text>
<text x="144.3" y="34.3">4</text>
<text x="210.3" y="34.3">5</text>
<text x="225.6" y="34.3">1</text>
<text x="126.5" y="39.4">1</text>
<text x="144.3" y="39.4">3</text>
<text x="210.3" y="41.9">4</text>
<text x="225.6" y="41.9">3</text>
<text x="225.6" y="38.1">6</text>
<text x="218.2" y="47.7" transform="rotate(-90 218.2 47.7)">2</text>
<text x="50.5" y="65.5" transform="rotate(-90 50.5 65.5)">2</text>
<text x="36.3" y="68.6">3</text>
<text x="63.8" y="68.6">25</text>
<text x="63.8" y="71.1">35</text>
<text x="98.8" y="71.2" transform="rotate(-90 98.8 71.2)">1</text>
<text x="101.3" y="71.2" transform="rotate(-90 101.3 71.2)">2</text>
<text x="103.9" y="71.2" transform="rotate(-90 103.9 71.2)">3</text>
<text x="106.4" y="71.2" transform="rotate(-90 106.4 71.2)">4</text>
<text x="36.3" y="73.7">4</text>
<text x="36.3" y="76.2">5</text>
<text x="63.8" y="73.7">24</text>
<text x="63.8" y="76.2">34</text>
<text x="63.8" y="83.8">14</text>
<text x="63.8" y="78.7">26</text>
<text x="63.8" y="81.3">29</text>
<text x="63.8" y="88.9">13</text>
<text x="63.8" y="86.4">16</text>
<text x="63.8" y="91.4">23</text>
<text x="63.8" y="94">27</text>
<text x="148.1" y="95.2">3</text>
<text x="156" y="92.2" transform="rotate(-90 156 92.2)">1</text>
<text x="182.6" y="94.7" transform="rotate(-90 182.6 94.7)">2</text>
<text x="215.6" y="96" transform="rotate(-90 215.6 96)">1</text>
<text x="254.1" y="91.4">1</text>
<text x="254.1" y="94">2</text>
<text x="35.8" y="99.1">21</text>
<text x="35.8" y="101.6">22</text>
<text x="63.8" y="96.5">28</text>
<text x="63.8" y="99.1">30</text>
<text x="63.8" y="101.6">31</text>
<text x="105.2" y="99.8" transform="rotate(-90 105.2 99.8)">5</text>
<text x="148.1" y="100.3">4</text>
<text x="163.3" y="97.8">5</text>
<text x="176" y="97.8">1</text>
<text x="207.8" y="99.1">3</text>
<text x="223" y="101.6">5</text>
<text x="235.7" y="101.6">1</text>
<text x="242.3" y="98.5" transform="rotate(-90 242.3 98.5)">2</text>
<text x="254.1" y="96.5">3</text>
<text x="35.8" y="104.1">17</text>
<text x="35.8" y="106.7">18</text>
<text x="63.8" y="104.1">33</text>
<text x="63.8" y="106.7">36</text>
<text x="96" y="102.9">2</text>
<text x="96" y="105.4">6</text>
<text x="96" y="107.9">7</text>
<text x="113.8" y="102.9">1</text>
<text x="113.8" y="107.9">3</text>
<text x="113.8" y="105.4">4</text>
<text x="156" y="104.9" transform="rotate(-90 156 104.9)">2</text>
<text x="182.6" y="102.3" transform="rotate(-90 182.6 102.3)">3</text>
<text x="207.8" y="104.1">4</text>
<text x="242.3" y="106.2" transform="rotate(-90 242.3 106.2)">3</text>
<text x="35.8" y="111.8">19</text>
<text x="35.8" y="109.2">20</text>
<text x="63.8" y="111.8">10</text>
<text x="63.8" y="109.2">37</text>
<text x="105.2" y="112.5" transform="rotate(-90 105.2 112.5)">8</text>
<text x="215.6" y="108.7" transform="rotate(-90 215.6 108.7)">2</text>
<text x="63.8" y="114.3">11</text>
<text x="63.8" y="116.8">12</text>
<text x="64.3" y="119.4">8</text>
<text x="64.3" y="124.5">6</text>
<text x="64.3" y="121.9">9</text>
<text x="144.9" y="125.7">4</text>
<text x="244.9" y="125.2" transform="rotate(-90 244.9 125.2)">1</text>
<text x="64.3" y="127">7</text>
<text x="144.9" y="130.8">2</text>
<text x="144.9" y="128.3">3</text>
<text x="179.2" y="127">1</text>
<text x="179.2" y="129.5">2</text>
<text x="240.8" y="130.8">2</text>
<text x="248.4" y="130.8">3</text>
<text x="260.5" y="128.3">1</text>
<text x="260.5" y="130.8">2</text>
<text x="50.5" y="134.1" transform="rotate(-90 50.5 134.1)">1</text>
<text x="144.9" y="133.3">1</text>
<text x="179.2" y="132.1">3</text>
<text x="179.2" y="134.6">4</text>
<text x="179.2" y="137.2">5</text>
<text x="260.5" y="133.3">3</text>
<text x="63" y="165.1">1</text>
<text x="63" y="167.6">4</text>
<text x="72.1" y="162" transform="rotate(-90 72.1 162)">3</text>
<text x="80.8" y="167.6">7</text>
<text x="145.6" y="167.6">1</text>
<text x="63" y="170.2">5</text>
<text x="63" y="172.7">8</text>
<text x="80.8" y="170.2">6</text>
<text x="137.9" y="170.2">3</text>
<text x="145.6" y="172.7">2</text>
<text x="72.1" y="177.3" transform="rotate(-90 72.1 177.3)">2</text>
</g>
<text font-size="1.8" fill="#0000c2" x="175" y="54.9" transform="rotate(-90 175 54.9)">beefy</text>
</svg>
